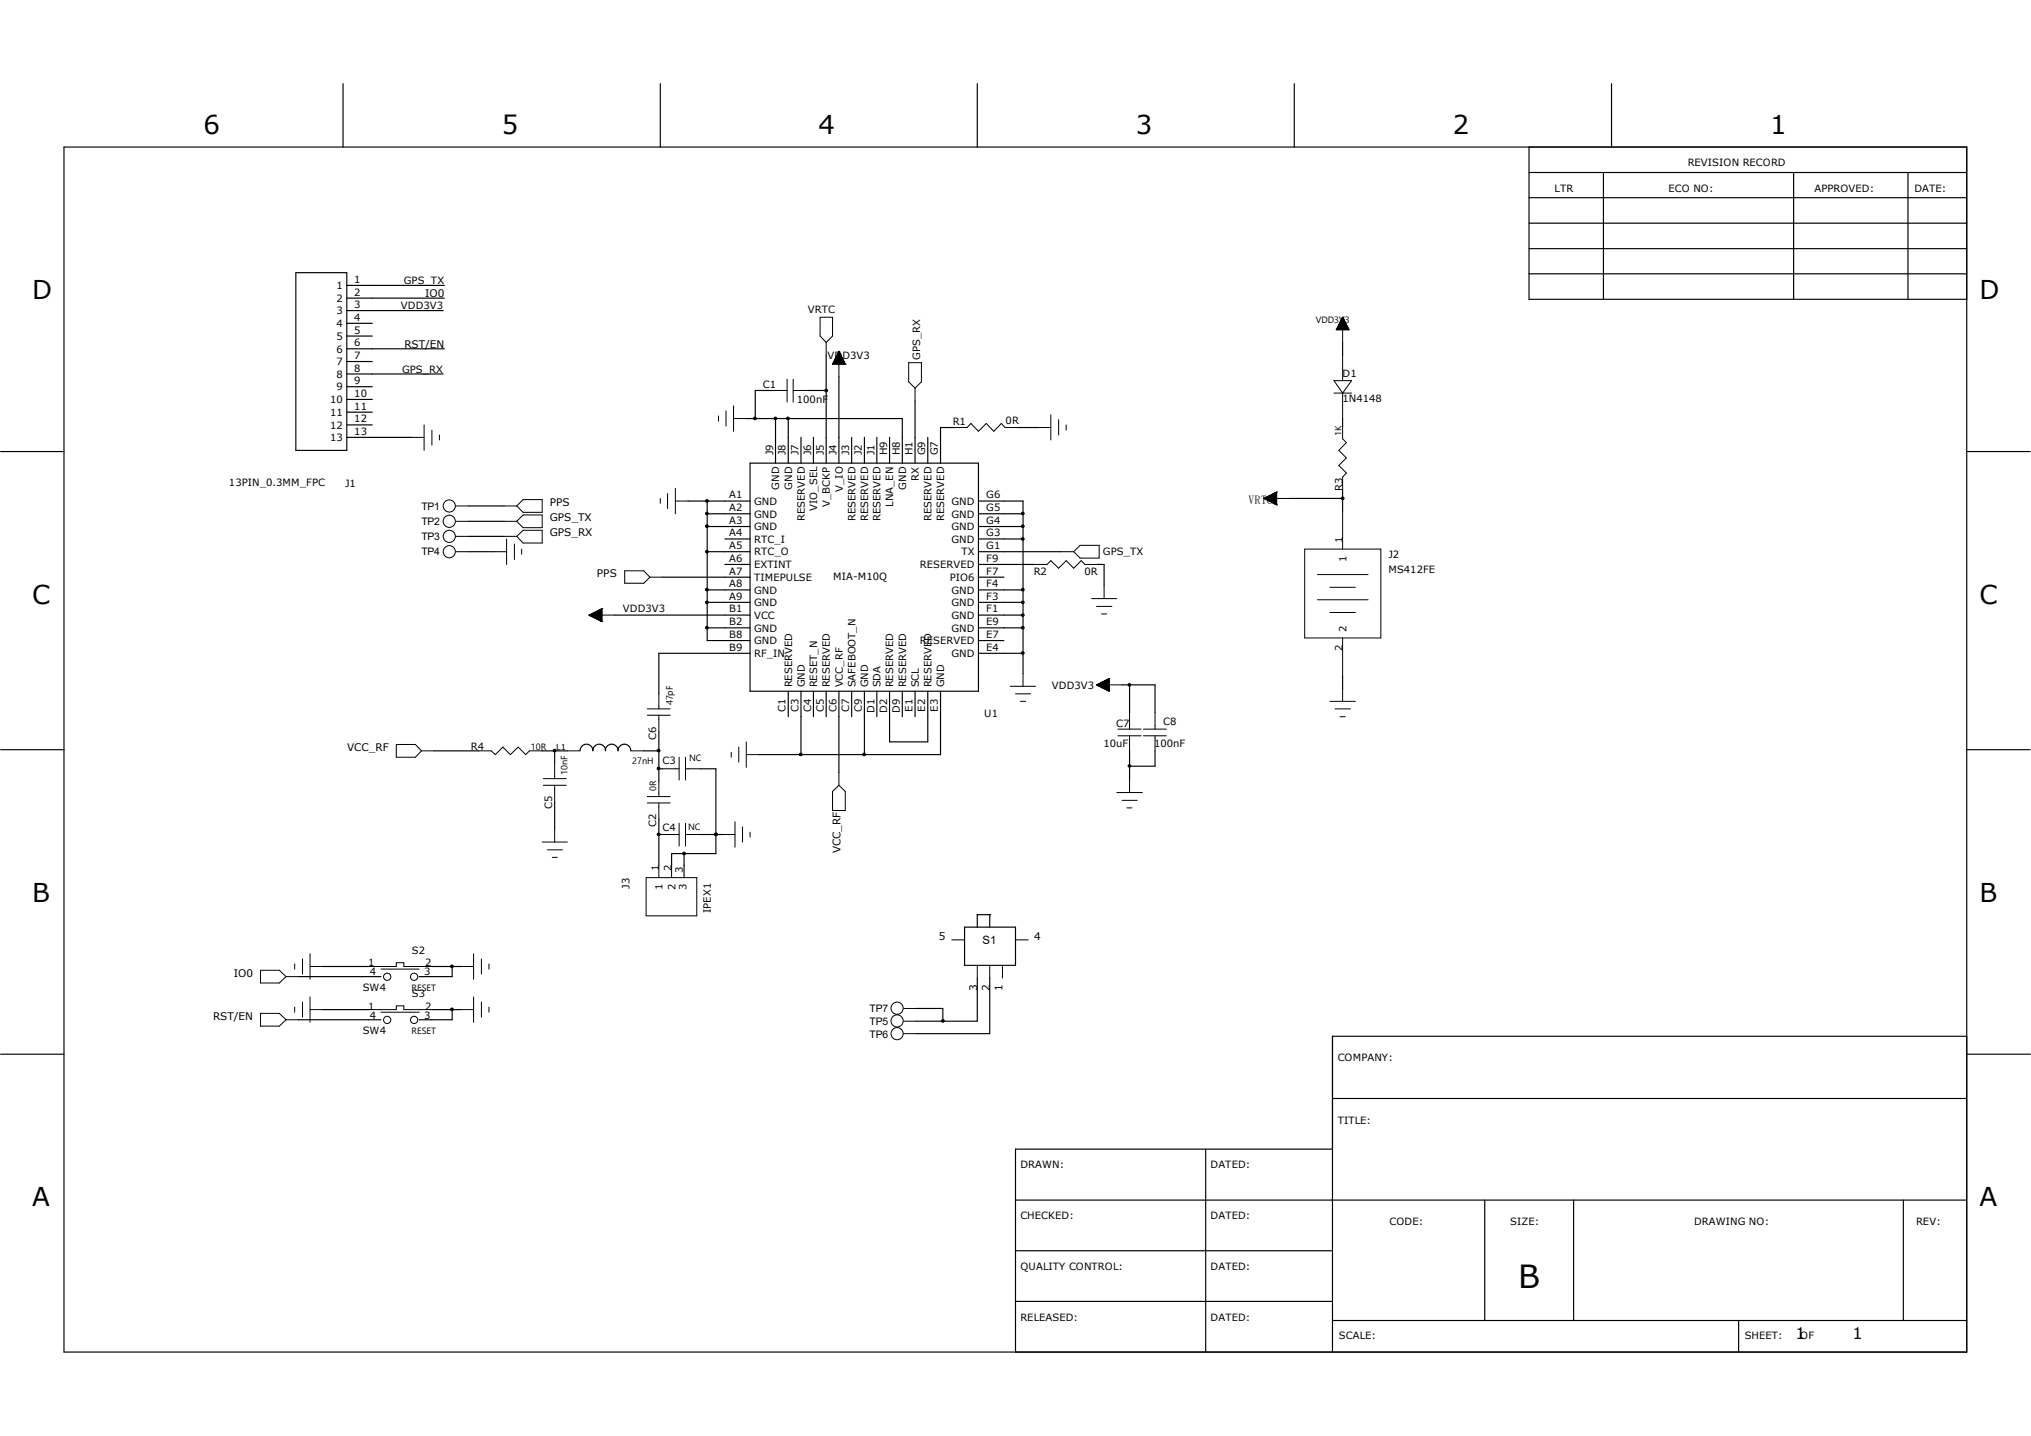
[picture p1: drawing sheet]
<svg xmlns="http://www.w3.org/2000/svg" width="297mm" height="210mm" viewBox="0 0 297 210" stroke-linecap="round" stroke-linejoin="round" font-family="sans-serif">
<g fill="none" stroke="#000" stroke-width=".17">
<path d="M50.2 12.2v9.3M96.6 12.2v9.3M142.9 12.2v9.3M189.3 12.2v9.3M235.7 12.2v9.3M9.4 21.5h278.2v176.2h-278.2zM43.3 39.9h7.4v26h-7.4zM223.6 25.2h64M223.6 28.9h64M223.6 36.4h64M223.6 21.5v22.3h64M223.6 32.6h64"/>
<path d="M234.5 25.2v18.6M262.3 25.2v18.6M279 25.2v18.6M50.7 41.7h14.3M50.7 43.6h14.3M50.7 45.4h14.1M50.7 47.3h3.7M50.7 49.1h3.7M50.7 51h14.3M50.7 52.9h3.7M50.7 54.7h14.1M50.7 56.6h3.7"/>
<path d="M50.7 58.4h3.7M112.7 57.1h-2.3v4.1M118.2 57.1h2.6M120.8 51.9v15.8M122.7 55.1v12.6M133.8 58.6v9.1M196.3 50.1v1.8M223.6 40h64M.1 66h9.3M50.7 60.3h3.7M50.7 62.1h3.7M50.7 64h9.5"/>
<path d="M68.5 74h5.2M68.5 76.2h5.2M68.5 78.4h5.2M100.6 73.3h9.1M103.4 75.1h6.3M103.4 77h6.3M103.4 73.3v20.4h6.3M106 78.8h3.7M109.1 61.2h22.9v6.5M109.7 67.7h33.4v33.4h-33.4zM113.4 61.2v6.5M115.3 61.2v6.5"/>
<path d="M117.1 64v3.7M119 64v3.7M124.5 64v3.7M126.4 64v3.7M128.2 64v3.7M130.1 64v3.7M135.7 64v3.7M139.6 62.5h-2.1v5.2M143.1 73.3h6.5v25.2M143.1 75.1h6.5M143.1 77h6.5M143.1 78.8h6.5"/>
<path d="M148.8 62.5h3M188.6 72.9h7.7M196.3 61.2v1.1M196.3 71.6v3.2M287.6 66h9.3M68.5 80.7h3.7M89.9 90h19.8M96.9 84.4h12.8M103.4 80.7h6.3M103.4 86.3h6.3M103.4 88.1h6.3M103.4 91.8h6.3"/>
<path d="M106 82.5h3.7M109.7 95.5h-13.3v6M143.1 80.7h12.1M143.1 82.5h8.2M143.1 84.4h3.7M143.1 86.3h6.5M143.1 88.1h6.5M143.1 90h6.5M143.1 91.8h6.5M143.1 93.7h3.7M143.1 95.5h6.5M160.5 82.5h1v3.2"/>
<path d="M196.3 98.9v1.9M.1 109.6h9.3M63.5 109.8h6.5M79.3 109.8h3.7M81.1 109.8v1.9M81.1 117.3v4M84.8 109.8a.93 .93 0 0 1 1-1 .93 .93 0 0 1 .9 1M86.7 109.8a.93 .93 0 0 1 1-1 .93 .93 0 0 1 .9 1M88.5 109.8a.93 .93 0 0 1 1-1 .93 .93 0 0 1 .9 1M90.4 109.8a.93 .93 0 0 1 .9-1 .93 .93 0 0 1 .9 1M94.1 109.8h2.3M96.4 107v7.3"/>
<path d="M96.4 119.8v6.7M96.4 112.4h.5M102.4 112.4h2.3v12.4h-6.5v1.7M115.3 101.1v3.7M117.1 101.1v9.3M119 101.1v3.7M120.8 101.1v3.7M122.7 101.1v11.9M124.5 101.1v3.7M126.4 101.1v9.3M128.2 101.1v3.7M130.1 101.1v7.4h5.6v-7.4"/>
<path d="M132 101.1v3.7M133.8 101.1v3.7M137.5 101.1v9.3h-26.5M164.1 100.2h4.8v4M165.2 100.2v4M165.2 109.8v4.3M168.9 109.8v2.3h-3.7M287.6 109.6h9.3M96.4 122h.5M100 124.8v3.6M102.4 122h3.2M104.7 122h.1"/>
<path d="M141.1 135.6h7.4v5.6h-7.4zM142.9 133.8h.1M142.9 133.8v1.8M142.9 133.8h1.8M144.7 133.8h.1M144.7 133.8v1.8M.1 154.2h9.3M43.6 142.8h12.1M43.6 149.1h12.1M47.2 141.4h6.7M47.2 147.7h6.7M63.2 141.4h4.2"/>
<path d="M63.2 147.7h4.2M66.1 141.4v1.4h-4.8M66.1 147.7v1.4h-4.8M134 147.5h3.9v1.9M142.9 143v6.4h-8.9M144.7 143v8.2h-10.7M287.6 151.6h-92.7v46.1M287.7 154.2h9.2M148.5 175.5h139.1M176.3 168.1v29.6M194.9 160.7h92.7M194.9 168.1h-46.4v29.6"/>
<path d="M217.1 175.5v17.6M230.1 175.5v17.6M278.3 175.5v17.6M148.5 182.9h46.4M148.5 190.3h46.4M194.9 193.1h92.7M254.3 193.1v4.6"/>
</g>
<g fill="none" stroke="#000" stroke-width=".15">
<path d="M107.3 59.4v3.7M112.7 57.1h2.4M115.1 55.5v3.3M116 57.1h2.2M116 55.5v3.3M119.9 46.4h1.9v2.7l-1 1-.9-1zM120.8 50.1v1.8M121.8 53.3h.1M121.8 53.3h1.8M121.8 53.2h1.8M121.8 53.1h1.7M121.8 53v.3"/>
<path d="M121.9 53h1.6M121.9 52.9v.4M122 52.9h1.4M122 52.8h1.4M122 52.7h1.3M122 52.6v.7M122.1 52.6h1.2M122.1 52.5h1.1M122.1 52.5v.8M122.2 52.5h1M122.2 52.4h.9v.9M122.2 52.3v1"/>
<path d="M122.3 52.3h.8M122.3 52.2h.8M122.3 52.1v1.2M122.3 52.1h.7M122.3 52v1.3M122.4 52h.6M122.4 51.9h.6M122.4 51.8v1.5M122.5 51.9h.4M122.5 51.8h.4M122.5 51.7h.4M122.5 51.7v1.6"/>
<path d="M122.6 51.6h.2M122.6 51.5v1.8M122.6 51.5h.1v1.8M122.6 51.4v1.9M122.7 51.4h.1M122.7 51.4v3.7M122.7 51.4l-.9 1.9M122.7 51.4l.9 1.9M122.8 51.6v1.7M122.9 51.7v1.6M123 51.9v1.4M123 52v1.3"/>
<path d="M123.1 52.2v1.1M123.2 52.5v.8M123.3 52.6v.7M123.4 52.7h-1.4v.6M123.4 52.8v.5M123.5 52.9v.4M123.5 53.1v.2M123.6 53.3h.1M132.9 53h1.8v2.8l-.9 1-.9-1zM133.8 56.8v1.8M195.1 57.5h2.6M195.1 55.7h2.6l-1.4 1.8z"/>
<path d="M195.5 48.2h1.7M195.5 48.1h1.7M195.5 48.2v-.2h1.6v.2M195.6 47.9h1.5M195.6 48.2v-.4h1.5v.4M195.6 47.8h1.5M195.7 48.2v-.5h1.3v.5M195.7 47.6h1.3M195.7 48.2v-.7h1.2v.7M195.8 47.5h1.1M195.8 48.2v-.8h1v.8M195.9 47.3h.9"/>
<path d="M196 47.2h.8v1M196 47h.7M196 48.2v-1.3h.6v1.3M196.1 46.9h.5M196.2 46.7h.3M196.2 48.2v-1.5h.3v1.5M196.2 46.6h.3M196.3 46.4h.1M196.3 57.5h.1M196.3 46.4v3.7M196.3 51.9v3.8M196.3 57.5v3.7"/>
<path d="M196.3 46.4l1 1.8h-1.9zM196.4 46.5h-.1v1.7M196.4 46.5v1.7M196.6 46.8h-.5v1.4M196.6 46.8v1.4M196.7 47.1h-.7v1.1M196.7 47.1v1.1M196.8 47.3h-.9v.9M60.2 64h1.8M62 62.1v3.8M63.2 62.9v2.2M64.3 63.6v.7"/>
<path d="M66.7 74h1.8M66.7 76.2h1.8M66.7 78.4h1.8M73.7 74h1.9M73.7 76.2h1.9M73.7 78.4h1.9M74.1 78.8v3.7M75.2 79.6v2.2M75.6 74l.9-.9h2.8v1.8h-2.8zM75.6 76.2l.9-.9h2.8v1.9h-2.8zM75.6 78.4l.9-.8h2.8v1.8h-2.8zM96.6 72.9v.7"/>
<path d="M97.6 72.2v2.2M98.8 73.3h1.8M98.8 71.4v3.7M105.1 60.8v.8M106.2 60.1v2.2M107.3 61.2h1.8M139.6 62.5h1.8l.6-.6 1.1 1.2 1.1-1.2 1.1 1.2 1.1-1.2 .6 .6h1.8M151.8 62.5h1.9M153.7 60.7v3.6M154.8 61.4v2.2M155.9 62.1v.8M184.8 72.9h.1"/>
<path d="M184.8 72.9h3.8M184.8 72.9l1.9 .9M184.8 72.9h1.9M184.9 72.9h1.8M185 72.8v.2M185 72.8h1.7M185.1 72.8v.2h1.6M185.2 72.7v.4h1.5M185.3 72.7v.4M185.4 72.6v.6M185.5 72.6h1.2M185.5 72.6v.6h1.2"/>
<path d="M185.6 72.5v.8M185.6 72.5h1.1M185.7 72.5v.8h1M185.7 72.5v.9M185.9 72.4v1M186.1 72.3v1.2M186.2 72.2v1.4M186.3 72.2v1.4M186.5 72.1v1.6M186.6 72v1.8M186.7 73.8h.1M186.7 72h.1"/>
<path d="M186.7 72l-1.9 .9M186.7 72v1.8M186.7 72.1h-.1v1.6h.1M186.7 72.1h-.3v1.6h.3M186.7 72.2h-.4v1.4h.4M186.7 72.3h-.6v1.2h.6M186.7 72.3h-.7v1.1h.7M186.7 72.4h-.9v1h.9M186.7 72.6h-1.4v.6h1.4M186.7 72.7h-1.5v.4M196.3 62.3v1.9l.6 .5-1.1 1.2 1.1 1.1-1.1 1.1 1.1 1.1-.6 .6v1.8M196.3 74.8v5.5"/>
<path d="M66.7 80.7h1.8M72.2 80.7h1.9M76.3 80.3v.8M86.1 90h.1M86.1 90h3.8M86.1 90l1.9 .9M86.1 90h1.9M86.2 90h.1M86.3 90.1h1.7M86.3 89.9v.1M86.4 89.8v.3h1.6M86.6 89.7v.5h1.4"/>
<path d="M86.7 90.3h1.3M86.7 89.7v.6M86.9 90.4h1.1M86.9 89.6v.7M87 89.5v.9M87.2 89.5v1M87.2 90.5h.8M87.3 89.4v1.2M87.4 90.6h.6M87.5 89.3v1.3M87.6 89.2v1.5M87.7 90.8h.3"/>
<path d="M87.8 90.8h.2M87.8 89.2v1.6M87.9 89.1v1.7M88 90.9h.1M88 89h.1M88 89.6h-1v.8M88 89v1.9M88 89l-1.9 1M88 89.2h-.5v1.5h.5M88 89.5h-.9v1h.9M88 89.9h-1.6v.2M88 89.8h-1.5v.3"/>
<path d="M88 89.7h-1.3v.5M88 89.6h-1.2v.7M88 89.4h-.8v1.1M88 89.3h-.6v1.3M88 89.2h-.3v1.6M88 89.1h-.2v1.7M91.4 83.5h2.7l.9 .9-.9 .9h-2.7zM95 84.4h1.9M149.6 98.5v1.9M151.3 82.5h1.8l.6-.5 1.1 1.1 1.1-1.1 1.1 1.1 1.1-1.1 .6 .5h1.8M155.2 80.7h1.8M157 80.7l.9-.9h2.8v1.8h-2.8z"/>
<path d="M159.6 87.5h3.7M160.4 88.7h2.2M160.7 100v.4h1.5M160.9 99.9v.5M161 99.9v.6M161.1 89.8h.7M161.2 99.8v.8M161.3 99.7v1h.9M161.5 85.7v1.8M161.5 99.6v1.2M161.6 99.5v1.3M161.8 99.5v1.4"/>
<path d="M161.9 99.4v1.5M162.1 99.3v1.7M162.2 99.4h-.2v1.6h.2M162.2 99.9h-1.4v.5M162.2 99.9h-1.2v.6M162.2 99.8h-1.1v.7M162.2 99.7h-1v.9M162.2 99.7h-.8v1M162.2 99.6h-.7v1.2M162.2 99.5h-.5v1.3M162.2 99.4h-.4v1.5M162.2 99.3h-.1v1.7"/>
<path d="M190.8 80.3h11.1v13h-11.1zM192.7 84h7.4M192.7 87.7h7.4M194.5 85.9h3.7M194.5 89.6h3.7M196.3 93.3v5.6M58 108.9h2.7l.9 .9-.9 .9h-2.7zM61.6 109.8h1.9M70 109.8h1.8l.6 .6 1.1-1.1 1.1 1.1 1.2-1.1 1.1 1.1 .5-.6h1.9M79.5 114.9h3.3M79.5 113.9h3.3M81.1 111.7v2.2"/>
<path d="M81.1 114.9v2.4M83 109.8h1.8M92.3 109.8h1.8M94.7 104.6h3.3M94.7 103.7h3.3M94.7 117.4h3.3M94.7 116.5h3.3M96.4 101.5v2.2M96.4 104.6v2.4M96.4 114.3v2.2M96.4 117.4v2.4M96.9 112.4h2.4"/>
<path d="M99.3 110.7v3.4M100.2 112.4h2.2M100.2 110.7v3.4M106.9 110v.7M108 109.3v2.2M109.1 110.4h1.9M109.1 108.5v3.7M121.8 115.7l.9-.8 .9 .8v2.8h-1.8zM122.7 113v1.9M147.7 100.4h3.7M148.5 101.5h2.2M149.2 102.6h.8"/>
<path d="M160.4 100.2h.1M160.4 100.2h3.7M160.4 100.2l1.8-1v1.9zM160.4 100.2h1.8M160.4 100.1v.1M160.6 100.3h1.6M160.6 100v.3M160.9 100.5h1.3M161 100.5h1.2M161.2 100.6h1M161.5 100.8h.7M161.7 100.8h.5"/>
<path d="M161.8 100.9h.4M162.1 101h.1M162.2 100.1h-1.7v.1M162.2 100h-1.5v.3M163.3 115.9h3.7M163.5 106.6h3.4M163.5 107.6h3.4M164.1 117.1h2.2M164.8 118.2h.7M165.2 104.2v2.4M165.2 107.6v2.2M165.2 114.1v1.8"/>
<path d="M167.2 106.6h3.4M167.2 107.6h3.4M168.9 104.2v2.4M168.9 107.6v2.2M194.5 102.6h3.7M195.2 103.7h2.3M196 104.8h.7M196.3 100.8v1.8M45.3 139.5v3.7M69.3 139.5v3.7M79.3 123.1h3.7M80.1 124.3h2.2"/>
<path d="M80.8 125.4h.7M81.1 121.3v1.8M94.5 128.4h7.4v5.5h-7.4zM96.4 126.5v1.9M96.9 122h2.4M98.2 126.5v1.9M99.3 120.4v3.3M100.2 120.4v3.3M100.2 122h2.2M105.6 122h1.9M107.5 120.2v3.7M108.6 120.9v2.2"/>
<path d="M109.7 121.7v.7M139.2 137.5h1.9M148.5 137.5h1.9M38.1 141.9h2.8l.9 .9-.9 1h-2.8zM38.1 148.2h2.8l.9 .9-.9 1h-2.8zM41.8 142.8h1.8M41.8 149.1h1.8M43.1 141v.7M43.1 147.3v.7M44.2 140.3v2.2M44.2 146.6v2.2M45.3 141.4h1.9"/>
<path d="M45.3 147.7h1.9M45.3 145.8v3.7M53.9 141.4h4.1v-.6h1.1v.6h4.1M53.9 147.7h4.1v-.6h1.1v.6h4.1M55.7 141.7h5.6M55.7 148h5.6M67.4 141.4h1.9M67.4 147.7h1.9M69.3 145.8v3.7M70.4 140.3v2.2M70.4 146.6v2.2M71.5 141v.7"/>
<path d="M71.5 147.3v.7M132.2 149.4h1.8M132.2 151.2h1.8M132.2 147.5h1.8M142.9 141.2v1.8M144.7 141.2v1.8M146.6 141.2v1.8"/>
<circle cx="65.7" cy="74" r=".89"/>
<circle cx="65.7" cy="76.2" r=".89"/>
<circle cx="65.7" cy="78.4" r=".89"/>
<circle cx="65.7" cy="80.7" r=".89"/>
<circle cx="56.6" cy="142.9" r=".53"/>
<circle cx="56.6" cy="149.2" r=".53"/>
<circle cx="60.6" cy="149.2" r=".53"/>
<circle cx="60.6" cy="142.9" r=".53"/>
<circle cx="131.2" cy="149.3" r=".89"/>
<circle cx="131.2" cy="147.4" r=".89"/>
<circle cx="131.2" cy="151.2" r=".89"/>
</g>
<g fill="#000" stroke="#000" stroke-width=".15">
<circle cx="120.8" cy="57.1" r=".2"/>
<circle cx="103.4" cy="73.3" r=".2"/>
<circle cx="103.4" cy="75.1" r=".2"/>
<circle cx="103.4" cy="77" r=".2"/>
<circle cx="110.4" cy="61.2" r=".2"/>
<circle cx="113.4" cy="61.2" r=".19"/>
<circle cx="115.2" cy="61.2" r=".2"/>
<circle cx="149.6" cy="78.8" r=".2"/>
<circle cx="149.6" cy="75.1" r=".2"/>
<circle cx="149.6" cy="77" r=".2"/>
<circle cx="196.4" cy="72.9" r=".2"/>
<circle cx="103.4" cy="80.7" r=".2"/>
<circle cx="103.4" cy="86.2" r=".2"/>
<circle cx="103.4" cy="91.8" r=".2"/>
<circle cx="103.4" cy="88.1" r=".2"/>
<circle cx="149.6" cy="95.5" r=".2"/>
<circle cx="149.6" cy="90" r=".2"/>
<circle cx="149.6" cy="88.1" r=".2"/>
<circle cx="149.6" cy="86.2" r=".2"/>
<circle cx="149.6" cy="91.8" r=".2"/>
<circle cx="81.1" cy="109.8" r=".2"/>
<circle cx="96.3" cy="109.8" r=".2"/>
<circle cx="96.3" cy="112.4" r=".2"/>
<circle cx="117.1" cy="110.4" r=".2"/>
<circle cx="126.4" cy="110.4" r=".2"/>
<circle cx="165.2" cy="112" r=".19"/>
<circle cx="165.2" cy="100.2" r=".19"/>
<circle cx="96.3" cy="122" r=".2"/>
<circle cx="100" cy="124.8" r=".2"/>
<circle cx="104.7" cy="122" r=".2"/>
<circle cx="66.1" cy="147.6" r=".2"/>
<circle cx="66.1" cy="141.3" r=".2"/>
<circle cx="137.9" cy="149.3" r=".2"/>
</g>
<text font-size="4.7" x="222" y="188.4">B</text>
<g font-size="3.8">
<text x="29.8" y="19.6">6</text>
<text x="73.4" y="19.6">5</text>
<text x="119.7" y="19.6">4</text>
<text x="166.1" y="19.6">3</text>
<text x="212.5" y="19.6">2</text>
<text x="258.9" y="19.6">1</text>
<text x="4.7" y="43.8">D</text>
<text x="289.5" y="43.8">D</text>
<text x="4.7" y="88.3">C</text>
<text x="289.5" y="88.3">C</text>
<text x="4.7" y="131.9">B</text>
<text x="289.5" y="131.9">B</text>
<text x="4.7" y="176.4">A</text>
<text x="289.5" y="176.4">A</text>
</g>
<g font-size="2.3">
<text x="262.6" y="195.9">1</text>
<text x="270.9" y="195.9">1</text>
</g>
<text font-size="1.8" x="182.6" y="73.7">VRTC</text>
<text font-size="1.7" x="143.7" y="138.1">S1</text>
<g font-size="1.5">
<text x="227.3" y="28">LTR</text>
<text x="244" y="28">ECO NO:</text>
<text x="246.8" y="24.3">REVISION RECORD</text>
<text x="265.3" y="28">APPROVED:</text>
<text x="280" y="28">DATE:</text>
<text x="51.8" y="41.4">1</text>
<text x="59.1" y="41.6">GPS_TX</text>
<text x="49.2" y="42.3">1</text>
<text x="49.2" y="44.2">2</text>
<text x="49.2" y="46">3</text>
<text x="49.2" y="47.8">4</text>
<text x="51.8" y="43.2">2</text>
<text x="51.8" y="45.1">3</text>
<text x="51.8" y="46.9">4</text>
<text x="58.6" y="45.3">VDD3V3</text>
<text x="62.2" y="43.4">IO0</text>
<text x="118.2" y="45.8">VRTC</text>
<text x="49.2" y="49.7">5</text>
<text x="49.2" y="51.6">6</text>
<text x="49.2" y="53.4">7</text>
<text x="51.8" y="48.8">5</text>
<text x="51.8" y="50.6">6</text>
<text x="51.8" y="52.5">7</text>
<text x="59.1" y="50.8">RST/EN</text>
<text x="121" y="52.5">VDD3V3</text>
<text x="134.6" y="52.7" transform="rotate(-90 134.6 52.7)">GPS_RX</text>
<text x="48.3" y="59">10</text>
<text x="49.2" y="55.2">8</text>
<text x="49.2" y="57.1">9</text>
<text x="51.8" y="54.4">8</text>
<text x="51.8" y="56.2">9</text>
<text x="51.8" y="58.1">10</text>
<text x="51.8" y="59.9">11</text>
<text x="58.8" y="54.5">GPS_RX</text>
<text x="111.5" y="56.8">C1</text>
<text x="116.5" y="59">100nF</text>
<text x="196.3" y="55.1">D1</text>
<text x="196.3" y="58.8">1N4148</text>
<text x="48.3" y="60.8">11</text>
<text x="48.3" y="62.7">12</text>
<text x="48.3" y="64.5">13</text>
<text x="51.8" y="61.8">12</text>
<text x="51.8" y="63.6">13</text>
<text x="139.3" y="62.2">R1</text>
<text x="147.1" y="62">0R</text>
<text x="33.5" y="71.1">13PIN_0.3MM_FPC</text>
<text x="50.5" y="71.2">J1</text>
<text x="113.1" y="66.6" transform="rotate(-90 113.1 66.6)">J9</text>
<text x="114" y="71.6" transform="rotate(-90 114 71.6)">GND</text>
<text x="114.9" y="66.6" transform="rotate(-90 114.9 66.6)">J8</text>
<text x="115.8" y="71.6" transform="rotate(-90 115.8 71.6)">GND</text>
<text x="116.8" y="66.6" transform="rotate(-90 116.8 66.6)">J7</text>
<text x="118.6" y="66.6" transform="rotate(-90 118.6 66.6)">J6</text>
<text x="120.5" y="66.6" transform="rotate(-90 120.5 66.6)">J5</text>
<text x="122.3" y="66.6" transform="rotate(-90 122.3 66.6)">J4</text>
<text x="123.2" y="72" transform="rotate(-90 123.2 72)">V_IO</text>
<text x="124.2" y="66.6" transform="rotate(-90 124.2 66.6)">J3</text>
<text x="126" y="66.6" transform="rotate(-90 126 66.6)">J2</text>
<text x="127.9" y="66.6" transform="rotate(-90 127.9 66.6)">J1</text>
<text x="129.8" y="66.6" transform="rotate(-90 129.8 66.6)">H9</text>
<text x="131.6" y="66.6" transform="rotate(-90 131.6 66.6)">H8</text>
<text x="132.5" y="71.6" transform="rotate(-90 132.5 71.6)">GND</text>
<text x="133.4" y="66.6" transform="rotate(-90 133.4 66.6)">H1</text>
<text x="134.4" y="70.3" transform="rotate(-90 134.4 70.3)">RX</text>
<text x="135.3" y="66.6" transform="rotate(-90 135.3 66.6)">G9</text>
<text x="137.2" y="66.6" transform="rotate(-90 137.2 66.6)">G7</text>
<text x="196.3" y="71.8" transform="rotate(-90 196.3 71.8)">R3</text>
<text x="61.6" y="74.6">TP1</text>
<text x="61.6" y="76.8">TP2</text>
<text x="80.4" y="74">PPS</text>
<text x="80.4" y="76.2">GPS_TX</text>
<text x="106.6" y="72.9">A1</text>
<text x="106.6" y="74.8">A2</text>
<text x="106.6" y="76.6">A3</text>
<text x="110.3" y="73.8">GND</text>
<text x="110.3" y="75.7">GND</text>
<text x="110.3" y="77.6">GND</text>
<text x="117.7" y="76.2" transform="rotate(-90 117.7 76.2)">RESERVED</text>
<text x="119.5" y="74.7" transform="rotate(-90 119.5 74.7)">VIO_SEL</text>
<text x="121.4" y="74.1" transform="rotate(-90 121.4 74.1)">V_BCKP</text>
<text x="125.1" y="76.2" transform="rotate(-90 125.1 76.2)">RESERVED</text>
<text x="127" y="76.2" transform="rotate(-90 127 76.2)">RESERVED</text>
<text x="128.8" y="76.2" transform="rotate(-90 128.8 76.2)">RESERVED</text>
<text x="130.6" y="74.1" transform="rotate(-90 130.6 74.1)">LNA_EN</text>
<text x="136.2" y="76.2" transform="rotate(-90 136.2 76.2)">RESERVED</text>
<text x="138.1" y="76.2" transform="rotate(-90 138.1 76.2)">RESERVED</text>
<text x="139.1" y="77.6">GND</text>
<text x="139.1" y="75.7">GND</text>
<text x="139.1" y="73.8">GND</text>
<text x="144.2" y="76.6">G4</text>
<text x="144.2" y="74.8">G5</text>
<text x="144.2" y="72.9">G6</text>
<text x="61.6" y="79">TP3</text>
<text x="61.6" y="81.2">TP4</text>
<text x="80.4" y="78.4">GPS_RX</text>
<text x="106.6" y="78.4">A4</text>
<text x="106.6" y="80.3">A5</text>
<text x="106.6" y="82.2">A6</text>
<text x="110.3" y="79.4">RTC_I</text>
<text x="110.3" y="81.2">RTC_O</text>
<text x="110.3" y="83.1">EXTINT</text>
<text x="134.5" y="83.1">RESERVED</text>
<text x="139.1" y="79.4">GND</text>
<text x="140.6" y="81.2">TX</text>
<text x="144.2" y="82.2">F9</text>
<text x="144.2" y="80.3">G1</text>
<text x="144.2" y="78.4">G3</text>
<text x="161.3" y="81.2">GPS_TX</text>
<text x="196.3" y="79.4" transform="rotate(-90 196.3 79.4)">1</text>
<text x="196.9" y="82.2" transform="rotate(-90 196.9 82.2)">1</text>
<text x="203" y="81.6">J2</text>
<text x="203" y="83.9">MS412FE</text>
<text x="87.3" y="84.4">PPS</text>
<text x="91.1" y="89.6">VDD3V3</text>
<text x="106.6" y="84">A7</text>
<text x="106.6" y="85.9">A8</text>
<text x="106.6" y="87.7">A9</text>
<text x="106.6" y="89.6">B1</text>
<text x="110.3" y="85">TIMEPULSE</text>
<text x="110.3" y="86.8">GND</text>
<text x="110.3" y="88.6">GND</text>
<text x="121.8" y="84.8">MIA-M10Q</text>
<text x="138.9" y="85">PIO6</text>
<text x="139.1" y="88.6">GND</text>
<text x="139.1" y="86.8">GND</text>
<text x="144.2" y="89.6">F1</text>
<text x="144.2" y="87.7">F3</text>
<text x="144.2" y="85.9">F4</text>
<text x="144.2" y="84">F7</text>
<text x="151.2" y="84">R2</text>
<text x="158.6" y="84">0R</text>
<text x="106.6" y="91.4">B2</text>
<text x="106.6" y="93.3">B8</text>
<text x="106.6" y="95.2">B9</text>
<text x="110.3" y="90.5">VCC</text>
<text x="110.3" y="92.4">GND</text>
<text x="110.3" y="94.2">GND</text>
<text x="134.5" y="94.2">RESERVED</text>
<text x="139.1" y="92.4">GND</text>
<text x="139.1" y="90.5">GND</text>
<text x="144.2" y="95.2">E4</text>
<text x="144.2" y="93.3">E7</text>
<text x="144.2" y="91.4">E9</text>
<text x="196.3" y="95.2" transform="rotate(-90 196.3 95.2)">2</text>
<text x="196.9" y="92.4" transform="rotate(-90 196.9 92.4)">2</text>
<text x="110.3" y="96.1">RF_IN</text>
<text x="115.8" y="100.5" transform="rotate(-90 115.8 100.5)">RESERVED</text>
<text x="117.7" y="100.5" transform="rotate(-90 117.7 100.5)">GND</text>
<text x="119.5" y="100.5" transform="rotate(-90 119.5 100.5)">RESET_N</text>
<text x="121.4" y="100.5" transform="rotate(-90 121.4 100.5)">RESERVED</text>
<text x="123.2" y="100.5" transform="rotate(-90 123.2 100.5)">VCC_RF</text>
<text x="125.1" y="100.5" transform="rotate(-90 125.1 100.5)">SAFEBOOT_N</text>
<text x="127" y="100.5" transform="rotate(-90 127 100.5)">GND</text>
<text x="128.8" y="100.5" transform="rotate(-90 128.8 100.5)">SDA</text>
<text x="130.6" y="100.5" transform="rotate(-90 130.6 100.5)">RESERVED</text>
<text x="132.5" y="100.5" transform="rotate(-90 132.5 100.5)">RESERVED</text>
<text x="134.4" y="100.5" transform="rotate(-90 134.4 100.5)">SCL</text>
<text x="136.2" y="100.5" transform="rotate(-90 136.2 100.5)">RESERVED</text>
<text x="138.1" y="100.5" transform="rotate(-90 138.1 100.5)">GND</text>
<text x="139.1" y="96.1">GND</text>
<text x="153.8" y="100.8">VDD3V3</text>
<text x="114.9" y="104.1" transform="rotate(-90 114.9 104.1)">C1</text>
<text x="116.8" y="104.1" transform="rotate(-90 116.8 104.1)">C3</text>
<text x="118.6" y="104.1" transform="rotate(-90 118.6 104.1)">C4</text>
<text x="120.5" y="104.1" transform="rotate(-90 120.5 104.1)">C5</text>
<text x="122.3" y="104.1" transform="rotate(-90 122.3 104.1)">C6</text>
<text x="124.2" y="104.1" transform="rotate(-90 124.2 104.1)">C7</text>
<text x="126" y="104.1" transform="rotate(-90 126 104.1)">C9</text>
<text x="127.9" y="104.3" transform="rotate(-90 127.9 104.3)">D1</text>
<text x="129.8" y="104.3" transform="rotate(-90 129.8 104.3)">D2</text>
<text x="131.6" y="104.3" transform="rotate(-90 131.6 104.3)">D9</text>
<text x="133.4" y="104.1" transform="rotate(-90 133.4 104.1)">E1</text>
<text x="135.3" y="104.1" transform="rotate(-90 135.3 104.1)">E2</text>
<text x="137.2" y="104.1" transform="rotate(-90 137.2 104.1)">E3</text>
<text x="143.9" y="104.8">U1</text>
<text x="163.2" y="106.3">C7</text>
<text x="170.1" y="106">C8</text>
<text x="50.8" y="109.8">VCC_RF</text>
<text x="68.9" y="109.6">R4</text>
<text x="96" y="108.2" transform="rotate(-90 96 108.2)">C6</text>
<text x="96.9" y="111.7">C3</text>
<text x="161.4" y="109.3">10uF</text>
<text x="168.8" y="109.3">100nF</text>
<text x="80.8" y="118.3" transform="rotate(-90 80.8 118.3)">C5</text>
<text x="96" y="120.9" transform="rotate(-90 96 120.9)">C2</text>
<text x="96.9" y="121.5">C4</text>
<text x="122.9" y="124.8" transform="rotate(-90 122.9 124.8)">VCC_RF</text>
<text x="92.1" y="130" transform="rotate(-90 92.1 130)">J3</text>
<text x="96.3" y="127.4" transform="rotate(-90 96.3 127.4)">1</text>
<text x="96.9" y="130.2" transform="rotate(-90 96.9 130.2)">1</text>
<text x="98.2" y="127.4" transform="rotate(-90 98.2 127.4)">2</text>
<text x="98.8" y="130.2" transform="rotate(-90 98.8 130.2)">2</text>
<text x="99.9" y="127.6" transform="rotate(-90 99.9 127.6)">3</text>
<text x="100.4" y="130.2" transform="rotate(-90 100.4 130.2)">3</text>
<text x="104" y="133.5" transform="rotate(-90 104 133.5)">IPEX1</text>
<text x="137.3" y="137.5">5</text>
<text x="151.3" y="137.5">4</text>
<text x="34.2" y="142.8">IO0</text>
<text x="53.8" y="141.4">1</text>
<text x="54.1" y="142.7">4</text>
<text x="60.2" y="139.5">S2</text>
<text x="62" y="142.7">3</text>
<text x="62.2" y="141.4">2</text>
<text x="31.2" y="149.1">RST/EN</text>
<text x="53" y="144.9">SW4</text>
<text x="53.8" y="147.7">1</text>
<text x="54.1" y="149">4</text>
<text x="60.2" y="145.8">S3</text>
<text x="62" y="149">3</text>
<text x="62.2" y="147.7">2</text>
<text x="127.2" y="149.9">TP5</text>
<text x="127.2" y="148">TP7</text>
<text x="142.9" y="144.9" transform="rotate(-90 142.9 144.9)">3</text>
<text x="144.7" y="144.9" transform="rotate(-90 144.7 144.9)">2</text>
<text x="146.6" y="144.9" transform="rotate(-90 146.6 144.9)">1</text>
<text x="53" y="151.2">SW4</text>
<text x="127.2" y="151.8">TP6</text>
<text x="195.6" y="155.1">COMPANY:</text>
<text x="195.6" y="164.4">TITLE:</text>
<text x="149.2" y="170.9">DRAWN:</text>
<text x="177" y="170.9">DATED:</text>
<text x="149.2" y="178.3">CHECKED:</text>
<text x="177" y="178.3">DATED:</text>
<text x="203.2" y="179.2">CODE:</text>
<text x="220.9" y="179.2">SIZE:</text>
<text x="247.7" y="179.2">DRAWING NO:</text>
<text x="280.2" y="179.2">REV:</text>
<text x="149.2" y="185.7">QUALITY CONTROL:</text>
<text x="177" y="185.7">DATED:</text>
<text x="149.2" y="193.1">RELEASED:</text>
<text x="177" y="193.1">DATED:</text>
<text x="195.8" y="195.9">SCALE:</text>
<text x="255.1" y="195.9">SHEET:</text>
<text x="263.3" y="195.9">OF</text>
</g>
<g font-size="1.3">
<text x="192.4" y="47.3">VDD3V3</text>
<text x="196.2" y="63.8" transform="rotate(-90 196.2 63.8)">1K</text>
<text x="98.4" y="103.2" transform="rotate(-90 98.4 103.2)">47pF</text>
<text x="77.6" y="109.6">10R</text>
<text x="83" y="113.3" transform="rotate(-90 83 113.3)">10nF</text>
<text x="92.5" y="111.7">27nH</text>
<text x="100.8" y="111.3">NC</text>
<text x="96" y="115.7" transform="rotate(-90 96 115.7)">0R</text>
<text x="100.6" y="121.4">NC</text>
<text x="60.2" y="144.9">RESET</text>
<text x="60.2" y="151.2">RESET</text>
</g>
<text font-size="1.2" x="81.3" y="109.6">L1</text>
</svg>
